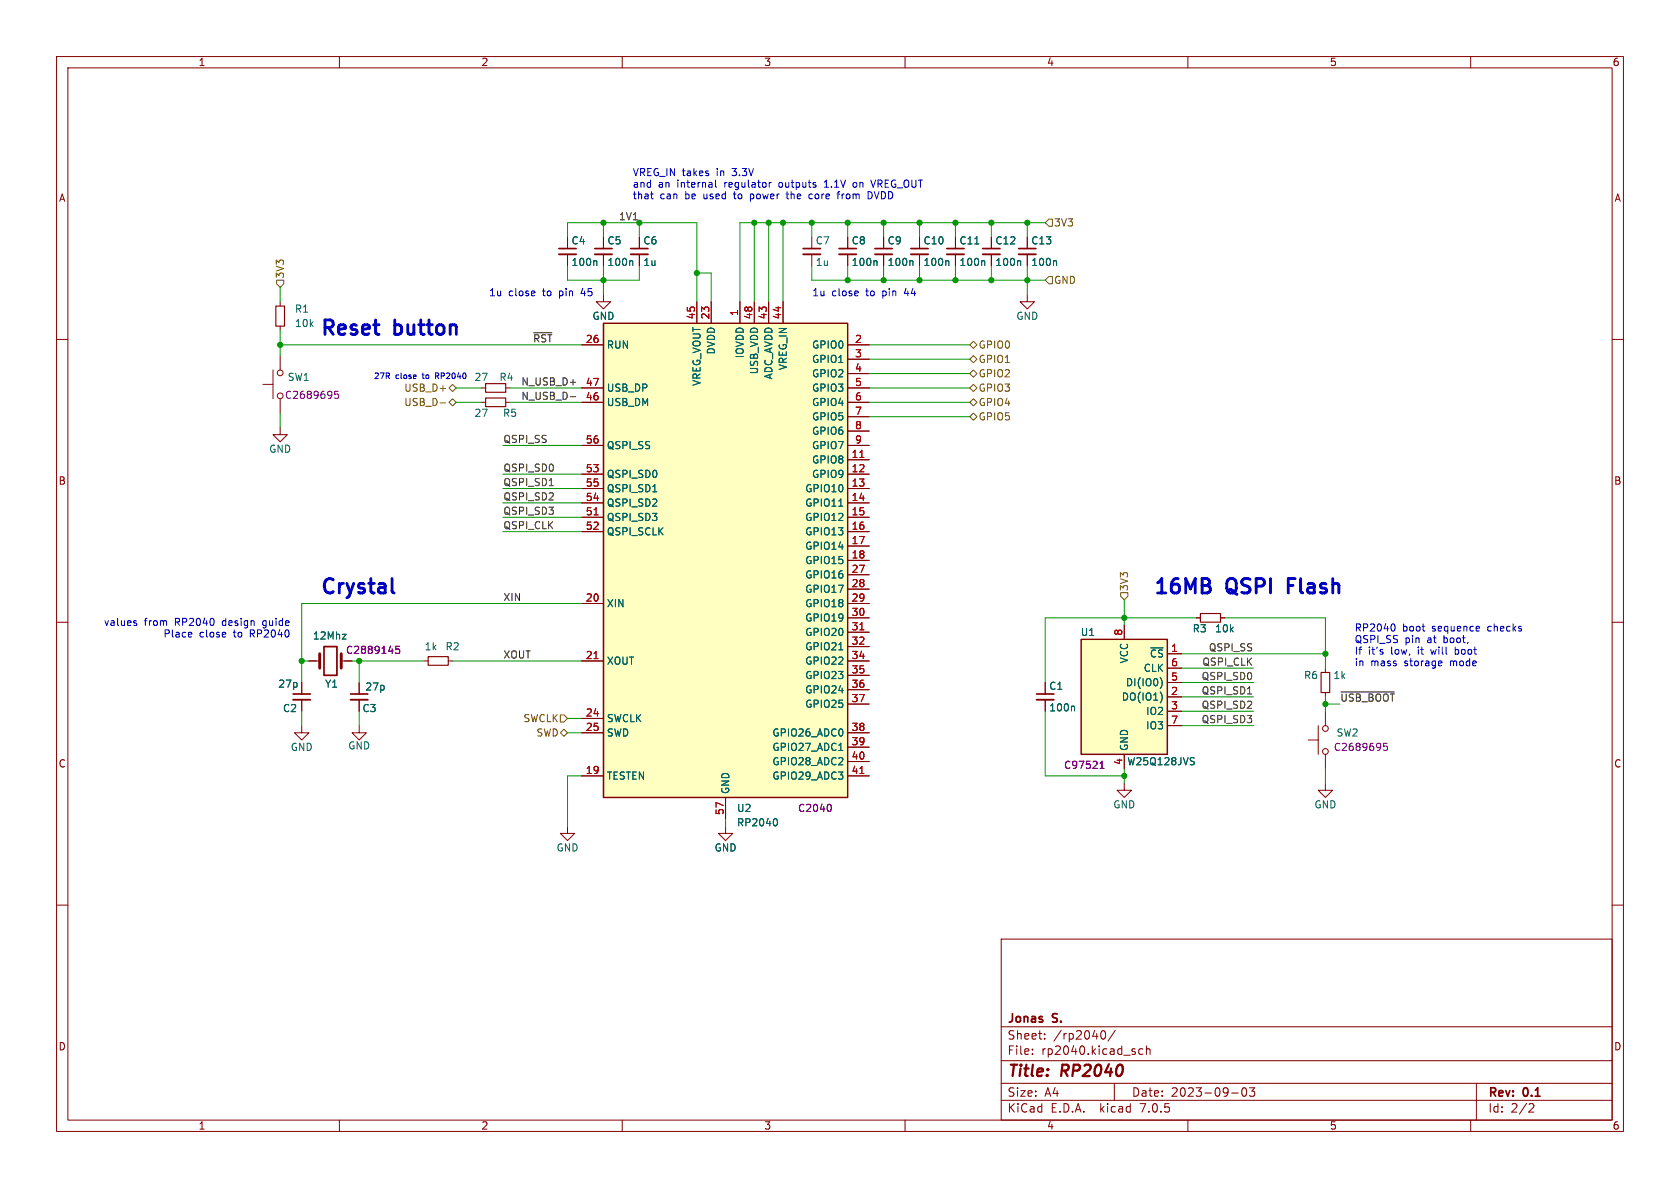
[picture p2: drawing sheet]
<svg xmlns="http://www.w3.org/2000/svg" width="297mm" height="210mm" viewBox="0 0 297 210" stroke-linecap="round" stroke-linejoin="round" font-family="sans-serif">
<g fill="none" stroke="#840000" stroke-width=".18">
<path d="M10 10h277v190h-277zM12 12h273v186h-273zM60 10v2M110 10v2M160 10v2M210 10v2M260 10v2M10 60h2M49.5 53.3v.8M49.5 57.7v.7M100.3 41.9v2M100.3 45v2"/>
<path d="M106.7 52.1v1.2h1.2l-1.2 1.3-1.3-1.3h1.3M106.7 41.9v2M106.7 45v2M113 41.9v2M113 45v2M123.2 53.3v3.9M125.7 53.3v3.9M130.8 53.3v3.9M133.3 53.3v3.9M135.9 53.3v3.9M138.4 53.3v3.9M143.5 41.9v2"/>
<path d="M143.5 45v2M149.9 41.9v2M149.9 45v2M156.2 41.9v2M156.2 45v2M162.6 41.9v2M162.6 45v2M168.9 41.9v2M168.9 45v2M175.3 41.9v2M175.3 45v2M181.6 52.1v1.2h1.3l-1.3 1.3-1.3-1.3h1.3"/>
<path d="M181.6 41.9v2M181.6 45v2M285 60h2M46.5 67.9h1.8M48.3 65.4v5.1M49.5 75.6v1.2h1.3l-1.3 1.3-1.2-1.3h1.2M49.5 62.9v2.5M49.5 70.5v2.5M85.1 68.6h.8M85.1 71.1h.8M89.4 68.6h.8M89.4 71.1h.8"/>
<path d="M102.9 68.6h3.8M102.9 71.1h3.8M102.9 61h3.8M102.9 78.7h3.8M149.9 68.6h3.8M149.9 71.1h3.8M149.9 61h3.8M149.9 63.5h3.8M149.9 66h3.8M149.9 78.7h3.8M149.9 73.7h3.8M149.9 76.2h3.8"/>
<path d="M102.9 83.8h3.8M102.9 86.4h3.8M102.9 88.9h3.8M102.9 91.4h3.8M102.9 94h3.8M149.9 81.3h3.8M149.9 83.8h3.8M149.9 86.4h3.8M149.9 88.9h3.8M149.9 91.4h3.8M149.9 94h3.8M149.9 96.5h3.8"/>
<path d="M149.9 99.1h3.8M10 110h2M54.6 116.8h1.9M60.3 116.8h1.9M74.9 116.8h.8M79.2 116.8h.8M102.9 116.8h3.8M102.9 106.7h3.8M149.9 109.2h3.8M149.9 116.8h3.8M149.9 106.7h3.8M149.9 101.6h3.8"/>
<path d="M149.9 104.1h3.8M149.9 111.8h3.8M149.9 114.3h3.8M149.9 119.4h3.8M198.8 110.5v2.5M206.4 115.6h2.5M206.4 118.1h2.5M211.5 109.2h.7M215.8 109.2h.7M234.3 118.1v.8M285 110h2M53.3 128.3v1.2h1.3l-1.3 1.3-1.2-1.3h1.2"/>
<path d="M53.3 120.7v2M53.3 123.7v2M63.5 128.3v1.2h1.3l-1.3 1.3-1.3-1.3h1.3M63.5 120.7v2M63.5 123.7v2M102.9 137.2h3.8M102.9 127h3.8M102.9 129.5h3.8M149.9 137.2h3.8M149.9 129.5h3.8M149.9 121.9h3.8M149.9 124.5h3.8"/>
<path d="M149.9 132.1h3.8M149.9 134.6h3.8M184.8 120.7v2M184.8 123.7v2M198.8 138.4v1.3h1.2l-1.2 1.3-1.3-1.3h1.3M198.8 133.4v2.5M206.4 123.2h2.5M206.4 125.7h2.5M206.4 120.7h2.5M206.4 128.3h2.5M231.3 130.8h1.7M233 128.3v5.1"/>
<path d="M234.3 138.4v1.3h1.3l-1.3 1.3-1.3-1.3h1.3M234.3 122.4v.8M234.3 125.7v2.6M234.3 133.4v2.5M10 160h2M100.3 146.1v1.2h1.3l-1.3 1.3-1.2-1.3h1.2M128.3 146.1v1.2h1.2l-1.2 1.3-1.3-1.3h1.3M128.3 141v3.8M285 160h2M177 166h108v32h-108zM60 198v2M110 198v2"/>
<path d="M160 198v2M177 194.5h108M177 191.5h108M177 187.5h108M177 181.5h108M182.5 186.3v.1M182.5 185.5v.1M184.7 183.6v.1M184.7 182.8v.1M194.7 182.3l.3-.1a.81 .81 0 0 1 .5 .6 .81 .81 0 0 1-.3 .8l-.1 .1a.81 .81 0 0 1-.4-1.4zM197 191.5v3M197.2 182.1l-1.3 2"/>
<path d="M202 185.5l-.4-.1-.3 .3v.4l.2 .2h.5M202.7 185.5l.2-.1 .3 .1 .1 .9M202.7 184.9v1.5M210 198v2M217.7 193.2h1.2M219.7 192.4l.2-.1a.81 .81 0 0 1 .6 .6 .81 .81 0 0 1-.3 .8l-.2 .1a.81 .81 0 0 1-.3-1.4zM220.9 192.3h.9l-.5 .6 .4 .1v.7l-.2 .1h-.4l-.2-.1M260 198v2M261 191.5v6.5M270.5 195.1l.5 .1 .2 .3-1 1.1h1"/>
<circle cx="49.5" cy="70" r=".51"/>
<circle cx="49.5" cy="65.9" r=".51"/>
<circle cx="234.3" cy="128.8" r=".51"/>
<circle cx="234.3" cy="132.8" r=".51"/>
</g>
<g fill="none" stroke="#840000" stroke-width=".33">
<path d="M98.8 45h3.1M105.2 45h3M111.5 45h3.1M142 45h3M148.3 45h3.1M154.7 45h3M161 45h3.1M167.4 45h3M173.7 45h3.1M180.1 45h3M51.8 123.7h3.1M62 123.7h3"/>
<path d="M183.3 123.7h3"/>
</g>
<g fill="none" stroke="#840000" stroke-width=".3">
<path d="M98.8 43.9h3.1M105.2 43.9h3M111.5 43.9h3.1M142 43.9h3M148.3 43.9h3.1M154.7 43.9h3M161 43.9h3.1M167.4 43.9h3M173.7 43.9h3.1M180.1 43.9h3M57.3 114.3h2.3v5.1h-2.3zM51.8 122.7h3.1"/>
<path d="M62 122.7h3M183.3 122.7h3"/>
</g>
<g fill="none" stroke="#006464" stroke-width=".18">
<path d="M105.3 46.1l.2 .2v.6M111.7 46.1l.2 .2v.6M154.9 46.1l.1 .2v.6M161.2 46.1l.2 .2v.6M167.6 46.1l.1 .2v.6M173.9 46.1l.2 .2v.6M180.3 46.1l.1 .2v.6M186.6 46.1l.2 .2v.6M115.4 86.9h.7M148.3 89.5h.7M60.5 112.1h.7l-.7 .9h.7M148.3 114.9h.7"/>
<path d="M148.3 132.7h.7M189.8 124.8l.2 .2v.7M205.3 120l.2 .6-.2 .9M210.9 134.6l.2 .2-.2 .4M211 133.9l.1 .1M137.1 144.7a.79 .79 0 0 1 0 1.3"/>
</g>
<path d="M48.8 54.1h1.5v3.6h-1.5zM85.9 67.8h3.5v1.5h-3.5zM85.9 70.4h3.5v1.5h-3.5zM75.7 116.1h3.5v1.5h-3.5zM212.2 108.5h3.6v1.5h-3.6zM233.6 118.9h1.5v3.5h-1.5z" fill="none" stroke="#840000" stroke-width=".2"/>
<path d="M59.8 69.2h-.6l-.1 .6 .2-.2 .5 .1 .1 .2-.1 .4-.2 .1-.5-.1M70.6 114.2h-.6l-.1 .6 .2-.1 .4 .1 .2 .2-.1 .4-.2 .1-.5-.1M194.5 135.8h.7M194.5 134.9l.3-.3v1.2M245.2 131.4h-.6v.6l.1-.1h.5l.1 .2-.1 .4-.2 .2-.4-.2M146.8 142.2l.2 .5-.2 .7" fill="none" stroke="#840084" stroke-width=".18"/>
<g fill="#ffffc2" stroke="#ffffc2" stroke-width=".18">
<path d="M191.1 113h15.3v20.4h-15.3z"/>
<path d="M106.7 57.2h43.2v83.8h-43.2z"/>
</g>
<path d="M106.7 57.2h43.2v83.8h-43.2zM191.1 113h15.3v20.4h-15.3z" fill="none" stroke="#840000" stroke-width=".25"/>
<path d="M56.5 115.6v2.5M60.3 115.6v2.5" fill="none" stroke="#840000" stroke-width=".51"/>
<path d="M105 91h.7M152 80.9h.7M105 116.4h.7M152 111.3h.7M152 136.7h.7" fill="none" stroke="#a90000" stroke-width=".18"/>
<g fill="none" stroke="#725600" stroke-width=".18">
<path d="M185.4 38.7h.7v1.3h-.7l-.6-.6zM48.9 49.5h1.3v.7l-.7 .6-.6-.6zM185.4 48.9h.7v1.3h-.7l-.6-.7zM77.8 71.2h1M79.4 71.1l.6-.6 .6 .6-.6 .7zM79.4 68.6l.6-.7 .6 .7-.6 .6zM171.4 68.6l.7-.7 .6 .7-.6 .6zM171.4 73.7l.7-.7 .6 .7-.6 .6zM171.4 61l.7-.7 .6 .7-.6 .6zM171.4 66l.7-.6 .6 .6-.6 .7zM171.4 71.1l.7-.6 .6 .6-.6 .7zM172.1 62.9l.6 .6-.6 .6-.7-.6z"/>
<path d="M198.1 104.8h1.3v.6l-.6 .6-.7-.6zM99.1 126.4h.6l.6 .6-.6 .6h-.6zM99.1 129.5l.6-.6 .6 .6-.6 .7z"/>
</g>
<path d="M94.4 58.8h3.2M100.8 70.1h1M97.1 85.8h.7M237.1 122.3h9.4" fill="none" stroke="#0f0f0f" stroke-width=".18"/>
<g fill="none" stroke="#0000c2" stroke-width=".18">
<path d="M115 34.3h.5M115.2 35.1h.3M126.5 31.8v1.1l.2 .2M136 32.3v.8M136.4 32.3l-.4 .2M144.1 32.7l.2 .2-.2 .2M144.1 32.3h.1M148 34.3h.4M148.2 33.9l-.1 1.2M153.8 33.9h-.3v1.2h.3M154 31.8l.4 1.3M94.4 51.4l.2 .3-.6 .2"/>
<path d="M94.5 52.2l-.1 .1M151.5 51.4l.2 .3-.6 .2M151.7 52.2l-.2 .1M24 110.1l.2 .2-.2 .3M24 109.7l.1 .1M33.7 111.8l.2 .3-.6 .1M33.9 112.6h-.2M39.8 111.8l.1 .3-.6 .1M244.5 115.3v.3M246.3 110.3a.79 .79 0 0 1 0 1.3M251.4 110.7h.5M251.8 111.6h.1"/>
<path d="M254.5 116.8l.4 .1v.3l-.6 .1M254.9 117.6l-.4 .1M261.1 110.7l.4 .1 .1 .2-.6 .1M261.5 111.5l-.4 .1"/>
</g>
<path d="M69.4 104.7l.3 .1" fill="none" stroke="#0000c2" stroke-width=".51"/>
<g fill="none" stroke="#009600" stroke-width=".18">
<path d="M106.7 39.4v2.5M113 39.4v2.5M133.3 39.4v13.9M135.9 39.4v13.9M138.4 39.4v13.9M143.5 39.4v2.5M149.9 39.4v2.5M156.2 39.4v2.5M162.6 39.4v2.5M168.9 39.4v2.5M175.3 39.4v2.5M181.6 39.4v2.5"/>
<path d="M184.8 39.4h-54v13.9M49.5 50.8v2.5M49.5 58.4v4.5M100.3 41.9v-2.5h22.9v13.9M100.3 47v2.5h12.7v-2.5M106.7 47v5.1M123.2 48.3h2.5v5M143.5 47v2.5h41.3M149.9 47v2.5M156.2 47v2.5M162.6 47v2.5M168.9 47v2.5"/>
<path d="M175.3 47v2.5M181.6 47v5.1M49.5 73v2.6M49.5 61h53.4M80.6 68.6h4.5M80.6 71.1h4.5M88.9 78.7h14M90.2 68.6h12.7M90.2 71.1h12.7M153.7 61h17.7M153.7 68.6h17.7M153.7 71.1h17.7"/>
<path d="M153.7 66h17.7M153.7 63.5h17.7M153.7 73.7h17.7M88.9 94h14M88.9 88.9h14M88.9 91.4h14M88.9 86.4h14M88.9 83.8h14M53.3 116.8h1.3M62.2 116.8h12.7M63.5 116.8v3.9M80 116.8h22.9"/>
<path d="M102.9 106.7h-49.6v14M198.8 106v4.5M208.9 115.6h25.4M208.9 118.1h12.7M211.5 109.2h-26.7v11.5M216.5 109.2h17.8v8.9M53.3 125.7v2.6M63.5 125.7v2.6M100.3 127h2.6M100.3 129.5h2.6M102.9 137.2h-2.6v8.9M184.8 125.7v11.5h14"/>
<path d="M198.8 135.9v2.5M208.9 128.3h12.7M208.9 123.2h12.7M208.9 120.7h12.7M208.9 125.7h12.7M234.3 123.2v2.5M234.3 135.9v2.5M234.3 124.5h2.6M128.3 144.8v1.3"/>
</g>
<g fill="#009600" stroke="#009600" stroke-width=".18">
<circle cx="53.3" cy="116.8" r=".46"/>
<circle cx="49.5" cy="61" r=".46"/>
<circle cx="106.7" cy="49.5" r=".46"/>
<circle cx="63.5" cy="116.8" r=".46"/>
<circle cx="198.8" cy="109.2" r=".46"/>
<circle cx="181.6" cy="49.5" r=".46"/>
<circle cx="175.3" cy="39.4" r=".46"/>
<circle cx="168.9" cy="49.5" r=".46"/>
<circle cx="175.3" cy="49.5" r=".46"/>
<circle cx="181.6" cy="39.4" r=".46"/>
<circle cx="135.9" cy="39.4" r=".46"/>
<circle cx="138.4" cy="39.4" r=".46"/>
<circle cx="149.9" cy="49.5" r=".46"/>
<circle cx="133.3" cy="39.4" r=".46"/>
<circle cx="149.9" cy="39.4" r=".46"/>
<circle cx="143.5" cy="39.4" r=".46"/>
<circle cx="123.2" cy="48.3" r=".46"/>
<circle cx="106.7" cy="39.4" r=".46"/>
<circle cx="113" cy="39.4" r=".46"/>
<circle cx="234.3" cy="115.6" r=".46"/>
<circle cx="198.8" cy="137.2" r=".46"/>
<circle cx="234.3" cy="124.5" r=".46"/>
<circle cx="156.2" cy="49.5" r=".46"/>
<circle cx="162.6" cy="49.5" r=".46"/>
<circle cx="168.9" cy="39.4" r=".46"/>
<circle cx="162.6" cy="39.4" r=".46"/>
<circle cx="156.2" cy="39.4" r=".46"/>
</g>
<g font-size="3.5" fill="#0000c2">
<text x="56.5" y="59.4">Reset</text>
<text x="69.6" y="59.4">button</text>
<text x="56.5" y="105.2">Crystal</text>
<text x="203.8" y="105.2">16MB</text>
<text x="216.8" y="105.2">QSPI</text>
<text x="228.3" y="105.2">Flash</text>
</g>
<g font-size="2.8" fill="#840000">
<text x="178" y="190.8">Title:</text>
<text x="187.5" y="190.8">RP2040</text>
</g>
<g font-size="2.1" fill="#840000">
<text x="178" y="183.9">Sheet:</text>
<text x="178" y="181.1">Jonas</text>
<text x="186" y="181.1">S.</text>
<text x="186.2" y="183.9">/rp2040/</text>
<text x="178" y="186.6">File:</text>
<text x="184" y="186.6">rp2040.kicad_sch</text>
<text x="178" y="196.8">KiCad</text>
<text x="178" y="194">Size:</text>
<text x="184.6" y="194">A4</text>
<text x="185.7" y="196.8">E.D.A.</text>
<text x="194.4" y="196.8">kicad</text>
<text x="200" y="194">Date:</text>
<text x="201.5" y="196.8">7.0.5</text>
<text x="206.9" y="194">2023-09-03</text>
<text x="263" y="194.2">Rev:</text>
<text x="263" y="196.8">Id:</text>
<text x="267" y="196.8">2/2</text>
<text x="269.2" y="194.2">0.1</text>
</g>
<g font-size="1.8" fill="#840000">
<text x="35" y="11.8">1</text>
<text x="85" y="11.8">2</text>
<text x="135" y="11.8">3</text>
<text x="185" y="11.8">4</text>
<text x="235" y="11.8">5</text>
<text x="285" y="11.8">6</text>
<text x="10.4" y="35.8">A</text>
<text x="285.4" y="35.8">A</text>
<text x="10.3" y="85.8">B</text>
<text x="285.3" y="85.8">B</text>
<text x="10.3" y="135.8">C</text>
<text x="285.3" y="135.8">C</text>
<text x="10.3" y="185.8">D</text>
<text x="285.3" y="185.8">D</text>
<text x="35" y="199.8">1</text>
<text x="85" y="199.8">2</text>
<text x="135" y="199.8">3</text>
<text x="185" y="199.8">4</text>
<text x="235" y="199.8">5</text>
<text x="285" y="199.8">6</text>
</g>
<g font-size="1.8" fill="#0000c2">
<text x="111.8" y="31.2">VREG_IN takes</text>
<text x="111.8" y="33.3">and</text>
<text x="111.8" y="35.3">that</text>
<text x="116.3" y="33.3">an</text>
<text x="116.6" y="35.3">can</text>
<text x="119.7" y="33.3">internal</text>
<text x="121.1" y="35.3">be</text>
<text x="124.4" y="35.3">used</text>
<text x="126.6" y="31.2">in</text>
<text x="128.1" y="33.3">regulator</text>
<text x="129.5" y="31.2">3.3V</text>
<text x="129.9" y="35.3">to</text>
<text x="132.9" y="35.3">power</text>
<text x="137.8" y="33.3">outputs</text>
<text x="139.5" y="35.3">the</text>
<text x="143.6" y="35.3">core</text>
<text x="146" y="33.3">1.1V</text>
<text x="148.8" y="35.3">from</text>
<text x="151.2" y="33.3">on</text>
<text x="154.2" y="35.3">DVDD</text>
<text x="154.6" y="33.3">VREG_OUT</text>
<text x="86.4" y="52.5">1u</text>
<text x="89.8" y="52.5">close</text>
<text x="95.9" y="52.5">to</text>
<text x="98.9" y="52.5">pin</text>
<text x="102.9" y="52.5">45</text>
<text x="143.5" y="52.5">1u</text>
<text x="147" y="52.5">close</text>
<text x="153.1" y="52.5">to</text>
<text x="156" y="52.5">pin</text>
<text x="160" y="52.5">44</text>
<text x="18.3" y="110.7">values</text>
<text x="25.5" y="110.7">from</text>
<text x="28.9" y="112.8">Place</text>
<text x="30.9" y="110.7">RP2040</text>
<text x="35.2" y="112.8">close</text>
<text x="39.4" y="110.7">design</text>
<text x="41.3" y="112.8">to</text>
<text x="44.3" y="112.8">RP2040</text>
<text x="46.7" y="110.7">guide</text>
<text x="239.4" y="111.7">RP2040</text>
<text x="239.4" y="113.8">QSPI_SS</text>
<text x="247.9" y="111.7">boot</text>
<text x="248.3" y="113.8">pin</text>
<text x="252.3" y="113.8">at</text>
<text x="253.1" y="111.7">sequence</text>
<text x="255.3" y="113.8">boot,</text>
<text x="263.1" y="111.7">checks</text>
<text x="239.4" y="115.8">If</text>
<text x="239.4" y="117.9">in</text>
<text x="241.8" y="115.8">it's</text>
<text x="242.2" y="117.9">mass</text>
<text x="245.9" y="115.8">low,</text>
<text x="248.2" y="117.9">storage</text>
<text x="250.7" y="115.8">it</text>
<text x="253.1" y="115.8">will</text>
<text x="256.4" y="117.9">mode</text>
<text x="257.5" y="115.8">boot</text>
</g>
<g font-size="1.8" fill="#0f0f0f">
<text x="109.4" y="39">1V1</text>
<text x="94.2" y="60.6">~{RST}</text>
<text x="92.1" y="68.2">N_USB_D+</text>
<text x="92.1" y="70.8">N_USB_D-</text>
<text x="88.9" y="78.4">QSPI_SS</text>
<text x="88.9" y="83.5">QSPI_SD0</text>
<text x="88.9" y="88.6">QSPI_SD2</text>
<text x="88.9" y="86">QSPI_SD1</text>
<text x="88.9" y="93.6">QSPI_CLK</text>
<text x="88.9" y="91.1">QSPI_SD3</text>
<text x="88.9" y="106.3">XIN</text>
<text x="88.9" y="116.5">XOUT</text>
<text x="212.5" y="117.8">QSPI_CLK</text>
<text x="213.7" y="115.2">QSPI_SS</text>
<text x="212.4" y="125.4">QSPI_SD2</text>
<text x="212.4" y="122.8">QSPI_SD1</text>
<text x="212.4" y="120.3">QSPI_SD0</text>
<text x="236.9" y="124.1">~{USB_BOOT}</text>
<text x="212.4" y="127.9">QSPI_SD3</text>
</g>
<g font-size="1.8" fill="#725600">
<text x="186.2" y="40.2">3V3</text>
<text x="50.4" y="49.3" transform="rotate(-90 50.4 49.3)">3V3</text>
<text x="186.2" y="50.4">GND</text>
<text x="172.9" y="64.3">GPIO1</text>
<text x="172.9" y="61.8">GPIO0</text>
<text x="71.4" y="71.9">USB_D-</text>
<text x="71.4" y="69.4">USB_D+</text>
<text x="172.9" y="69.4">GPIO3</text>
<text x="172.9" y="66.9">GPIO2</text>
<text x="172.9" y="71.9">GPIO4</text>
<text x="172.9" y="74.5">GPIO5</text>
<text x="199.6" y="104.6" transform="rotate(-90 199.6 104.6)">3V3</text>
<text x="92.5" y="127.8">SWCLK</text>
<text x="94.8" y="130.4">SWD</text>
</g>
<g font-size="1.8" fill="#006464">
<text x="101" y="43.4">C4</text>
<text x="101" y="47.2">100n</text>
<text x="107.3" y="43.4">C5</text>
<text x="107.3" y="47.2">100n</text>
<text x="113.7" y="43.4">C6</text>
<text x="113.7" y="47.2">1u</text>
<text x="144.2" y="43.4">C7</text>
<text x="144.2" y="47.2">1u</text>
<text x="150.5" y="43.4">C8</text>
<text x="150.5" y="47.2">100n</text>
<text x="156.9" y="43.4">C9</text>
<text x="156.9" y="47.2">100n</text>
<text x="163.2" y="43.4">C10</text>
<text x="163.2" y="47.2">100n</text>
<text x="169.6" y="43.4">C11</text>
<text x="169.6" y="47.2">100n</text>
<text x="175.9" y="43.4">C12</text>
<text x="175.9" y="47.2">100n</text>
<text x="182.3" y="43.4">C13</text>
<text x="182.3" y="47.2">100n</text>
<text x="52.1" y="55.4">R1</text>
<text x="52.1" y="58">10k</text>
<text x="104.7" y="56.7">GND</text>
<text x="179.6" y="56.7">GND</text>
<text x="107.2" y="61.8">RUN</text>
<text x="126.6" y="62.7" transform="rotate(-90 126.6 62.7)">DVDD</text>
<text x="131.6" y="63.3" transform="rotate(-90 131.6 63.3)">IOVDD</text>
<text x="139.3" y="65.5" transform="rotate(-90 139.3 65.5)">VREG_IN</text>
<text x="143.5" y="61.8">GPIO0</text>
<text x="143.5" y="64.3">GPIO1</text>
<text x="50.8" y="67.5">SW1</text>
<text x="83.8" y="67.5">27</text>
<text x="88.2" y="67.5">R4</text>
<text x="107.2" y="71.9">USB_DM</text>
<text x="107.2" y="69.4">USB_DP</text>
<text x="124" y="68.2" transform="rotate(-90 124 68.2)">VREG_VOUT</text>
<text x="134.2" y="66.2" transform="rotate(-90 134.2 66.2)">USB_VDD</text>
<text x="136.7" y="67.1" transform="rotate(-90 136.7 67.1)">ADC_AVDD</text>
<text x="143.5" y="66.9">GPIO2</text>
<text x="143.5" y="69.4">GPIO3</text>
<text x="143.5" y="71.9">GPIO4</text>
<text x="83.8" y="73.9">27</text>
<text x="88.9" y="73.9">R5</text>
<text x="143.5" y="74.5">GPIO5</text>
<text x="143.5" y="77">GPIO6</text>
<text x="47.5" y="80.2">GND</text>
<text x="107.2" y="79.6">QSPI_SS</text>
<text x="143.5" y="82.1">GPIO8</text>
<text x="143.5" y="79.6">GPIO7</text>
<text x="107.2" y="84.6">QSPI_SD0</text>
<text x="107.2" y="89.7">QSPI_SD2</text>
<text x="107.2" y="87.2">QSPI_SD1</text>
<text x="142.3" y="87.2">GPIO10</text>
<text x="142.3" y="89.7">GPIO11</text>
<text x="143.5" y="84.6">GPIO9</text>
<text x="107.2" y="92.3">QSPI_SD3</text>
<text x="107.2" y="94.8">QSPI_SCLK</text>
<text x="142.3" y="92.3">GPIO12</text>
<text x="142.3" y="94.8">GPIO13</text>
<text x="142.3" y="97.3">GPIO14</text>
<text x="142.3" y="99.9">GPIO15</text>
<text x="107.2" y="107.5">XIN</text>
<text x="142.3" y="102.4">GPIO16</text>
<text x="142.3" y="105">GPIO17</text>
<text x="142.3" y="107.5">GPIO18</text>
<text x="55.3" y="113.2">12Mhz</text>
<text x="142.3" y="110">GPIO19</text>
<text x="142.3" y="112.6">GPIO20</text>
<text x="191" y="112.6">U1</text>
<text x="210.8" y="112">R3</text>
<text x="214.7" y="112">10k</text>
<text x="75" y="115.1">1k</text>
<text x="78.7" y="115.1">R2</text>
<text x="107.2" y="117.7">XOUT</text>
<text x="142.3" y="115.1">GPIO21</text>
<text x="142.3" y="117.7">GPIO22</text>
<text x="199.6" y="117.3" transform="rotate(-90 199.6 117.3)">VCC</text>
<text x="202.2" y="118.9">CLK</text>
<text x="203.3" y="116.4">~{CS}</text>
<text x="49.1" y="121.7">27p</text>
<text x="57.4" y="121.7">Y1</text>
<text x="64.5" y="122.2">27p</text>
<text x="142.3" y="120.2">GPIO23</text>
<text x="142.3" y="122.7">GPIO24</text>
<text x="142.3" y="125.3">GPIO25</text>
<text x="185.4" y="122.1">C1</text>
<text x="185.4" y="125.9">100n</text>
<text x="198.3" y="124">DO(IO1)</text>
<text x="199" y="121.5">DI(IO0)</text>
<text x="230.5" y="120.2">R6</text>
<text x="235.7" y="120.2">1k</text>
<text x="50" y="126">C2</text>
<text x="64" y="126">C3</text>
<text x="107.2" y="127.8">SWCLK</text>
<text x="107.2" y="130.4">SWD</text>
<text x="136.5" y="130.4">GPIO26_ADC0</text>
<text x="202.6" y="126.6">IO2</text>
<text x="202.6" y="129.1">IO3</text>
<text x="236.2" y="130.4">SW2</text>
<text x="51.3" y="132.9">GND</text>
<text x="61.5" y="132.7">GND</text>
<text x="107.2" y="138">TESTEN</text>
<text x="136.5" y="132.9">GPIO27_ADC1</text>
<text x="136.5" y="135.4">GPIO28_ADC2</text>
<text x="136.5" y="138">GPIO29_ADC3</text>
<text x="199.2" y="135.4">W25Q128JVS</text>
<text x="199.6" y="132.8" transform="rotate(-90 199.6 132.8)">GND</text>
<text x="129.1" y="140.5" transform="rotate(-90 129.1 140.5)">GND</text>
<text x="130.2" y="143.7">U2</text>
<text x="196.8" y="143.1">GND</text>
<text x="232.3" y="143.1">GND</text>
<text x="130.2" y="146.2">RP2040</text>
<text x="98.3" y="150.7">GND</text>
<text x="126.3" y="150.7">GND</text>
</g>
<g font-size="1.8" fill="#a90000">
<text x="122.9" y="56.5" transform="rotate(-90 122.9 56.5)">45</text>
<text x="125.5" y="56.5" transform="rotate(-90 125.5 56.5)">23</text>
<text x="130.6" y="55.9" transform="rotate(-90 130.6 55.9)">1</text>
<text x="133.1" y="56.5" transform="rotate(-90 133.1 56.5)">48</text>
<text x="135.6" y="56.5" transform="rotate(-90 135.6 56.5)">43</text>
<text x="138.2" y="56.5" transform="rotate(-90 138.2 56.5)">44</text>
<text x="103.5" y="60.7">26</text>
<text x="151.1" y="60.7">2</text>
<text x="151.1" y="63.2">3</text>
<text x="151.1" y="65.8">4</text>
<text x="103.5" y="70.9">46</text>
<text x="103.5" y="68.3">47</text>
<text x="151.1" y="68.3">5</text>
<text x="151.1" y="70.9">6</text>
<text x="151.1" y="73.4">7</text>
<text x="151.1" y="75.9">8</text>
<text x="103.5" y="83.6">53</text>
<text x="103.5" y="78.5">56</text>
<text x="150.5" y="81">11</text>
<text x="150.5" y="83.6">12</text>
<text x="151.1" y="78.5">9</text>
<text x="103.5" y="88.6">54</text>
<text x="103.5" y="86.1">55</text>
<text x="150.5" y="86.1">13</text>
<text x="150.5" y="88.6">14</text>
<text x="103.5" y="91.2">51</text>
<text x="103.5" y="93.7">52</text>
<text x="150.5" y="91.2">15</text>
<text x="150.5" y="93.7">16</text>
<text x="150.5" y="96.3">17</text>
<text x="150.5" y="98.8">18</text>
<text x="150.5" y="101.3">27</text>
<text x="103.5" y="106.4">20</text>
<text x="150.5" y="103.9">28</text>
<text x="150.5" y="106.4">29</text>
<text x="150.5" y="109">30</text>
<text x="150.5" y="111.5">31</text>
<text x="198.5" y="112.4" transform="rotate(-90 198.5 112.4)">8</text>
<text x="103.5" y="116.6">21</text>
<text x="150.5" y="114">32</text>
<text x="150.5" y="116.6">34</text>
<text x="150.5" y="119.1">35</text>
<text x="207" y="115.3">1</text>
<text x="207" y="117.9">6</text>
<text x="150.5" y="121.7">36</text>
<text x="150.5" y="124.2">37</text>
<text x="207" y="122.9">2</text>
<text x="207" y="125.5">3</text>
<text x="207" y="120.4">5</text>
<text x="103.5" y="126.7">24</text>
<text x="103.5" y="129.3">25</text>
<text x="150.5" y="129.3">38</text>
<text x="150.5" y="131.8">39</text>
<text x="207" y="128">7</text>
<text x="103.5" y="136.9">19</text>
<text x="150.5" y="134.4">40</text>
<text x="150.5" y="136.9">41</text>
<text x="198.5" y="135.3" transform="rotate(-90 198.5 135.3)">4</text>
<text x="128" y="144.1" transform="rotate(-90 128 144.1)">57</text>
</g>
<g font-size="1.8" fill="#840084">
<text x="50.3" y="70.7">C2689695</text>
<text x="61.1" y="115.8">C2889145</text>
<text x="188" y="136.1">C97521</text>
<text x="235.7" y="132.9">C2689695</text>
<text x="141" y="143.7">C2040</text>
</g>
<g font-size="1.4" fill="#0000c2">
<text x="66" y="67.1">27R</text>
<text x="69.9" y="67.1">close</text>
<text x="74.8" y="67.1">to</text>
<text x="77.2" y="67.1">RP2040</text>
</g>
</svg>
